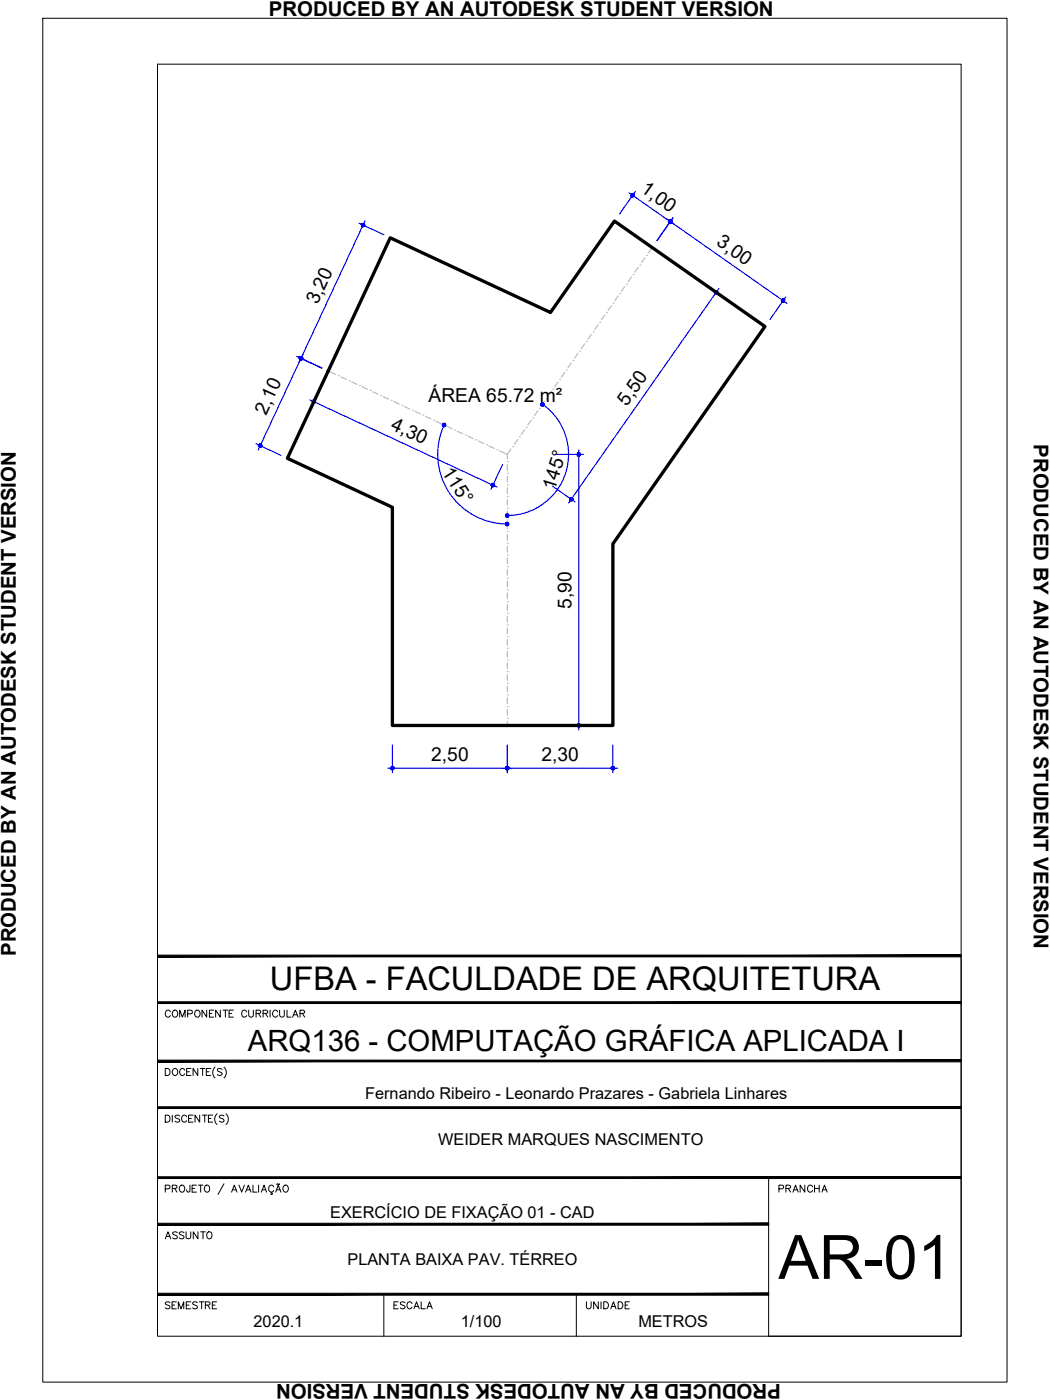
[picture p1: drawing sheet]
<svg xmlns="http://www.w3.org/2000/svg" width="229mm" height="305mm" viewBox="0 0 229 305" stroke-linecap="round" stroke-linejoin="round" font-family="sans-serif">
<!-- layer: ARQ_EIXO CINZA 04 -->
<g fill="none" stroke="#bababa" stroke-width=".25">
<path d="M137.8 59.8h.1M138.9 58.2l-.7 1.1M139.3 57.7h.1M140.4 56.1l-.7 1.1M140.8 55.6h.1M142 53.9l-.9 1.2M124.4 79l-.7 1.1M124.8 78.5h.1M125.9 76.9l-.8 1.1M126.2 76.4h.1M127.3 74.8l-.7 1.1M127.7 74.3h.1"/>
<path d="M128.7 72.8l-.7 1M129.1 72.3h.1M130.2 70.7l-.7 1M130.6 70.2h.1M131.7 68.6l-.8 1M132 68.1h.1M133.1 66.5l-.7 1.1M133.5 66h.1M134.6 64.4l-.7 1.1M135 63.9h.1M136 62.4l-.7 1M136.4 61.8h.1"/>
<path d="M137.5 60.3l-.7 1M71.5 80.8l1.6 .7M73.7 81.8h.1M74.3 82.1l1.1 .5M76 82.9h.1M76.5 83.1l1.2 .6M78.3 83.9h.1M78.9 84.2l1.1 .6M80.6 85h.1M81.2 85.3l1.1 .5M82.9 86.1h.1M83.4 86.4l1.2 .5"/>
<path d="M85.2 87.2h.1M85.8 87.4l1.1 .6M87.5 88.2h.1M88.1 88.5l1.1 .5M89.8 89.3h.1M90.4 89.6l1.1 .5M92.1 90.4h.1M92.7 90.7l1.1 .5M94.4 91.5h.1M95 91.7l1.1 .6M96.7 92.5h.1M97.3 92.8l1.1 .5"/>
<path d="M99 93.6h.1M99.6 93.9l1.1 .5M101.3 94.7h.1M101.9 95l1.1 .5M103.6 95.8h.1M104.2 96l1.1 .6M105.9 96.8h.1M106.5 97.1l1.1 .5M108.2 97.9h.1M108.8 98.2l1.6 .7M111.3 97.7l-.9 1.2v1M111.6 97.2h.1"/>
<path d="M112.7 95.7l-.7 1M113.1 95.1h.1M114.2 93.6l-.7 1M114.6 93h.1M115.7 91.5l-.8 1M116 91h.1M117.1 89.4l-.7 1.1M117.5 88.9h.1M118.5 87.3l-.7 1.1M118.9 86.8h.1M120 85.3l-.7 1M120.4 84.8h.1"/>
<path d="M121.5 83.2l-.8 1M121.8 82.6h.1M122.9 81.1l-.7 1M123.3 80.6h.1M110.4 118.3h.1M110.4 115.7h.1M110.4 113.2h.1M110.4 110.7h.1M110.4 108.1h.1M110.4 105.6h.1M110.4 103h.1M110.4 100.5h.1"/>
<path d="M110.4 101.1v1.3M110.4 103.7v1.2M110.4 106.2v1.3M110.4 108.8v1.2M110.4 111.3v1.3M110.4 113.8v1.3M110.4 116.4v1.2M110.4 118.9v1.3M110.4 138.6h.1M110.4 136.1h.1M110.4 133.5h.1M110.4 131h.1"/>
<path d="M110.4 128.4h.1M110.4 125.9h.1M110.4 123.4h.1M110.4 120.8h.1M110.4 121.5v1.2M110.4 124v1.3M110.4 126.5v1.3M110.4 129.1v1.2M110.4 131.6v1.3M110.4 134.2v1.2M110.4 136.7v1.3M110.4 139.2v1.3"/>
<path d="M110.4 156.4h.1M110.4 153.8h.1M110.4 151.3h.1M110.4 148.8h.1M110.4 146.2h.1M110.4 143.7h.1M110.4 141.1h.1M110.4 141.8v1.2M110.4 144.3v1.3M110.4 146.9v1.2M110.4 149.4v1.3M110.4 151.9v1.3"/>
<path d="M110.4 154.5v1.2M110.4 157v.9"/>
</g>
<!-- layer: COTA AZUL -->
<g fill="none" stroke="#00f" stroke-width=".25">
<path d="M78.1 48.6l5.5 2.5M79.5 48.1l-14.4 30.8M136.9 42l9.8 6.8M138.3 41.7l-3.4 4.9M145.1 47.7l26.2 18.3M146.5 47.4l-3.5 5M64.6 77.6l5.5 2.5M66 77.1l-9.8 20.9M151.8 60.8l4.9 3.4M156.5 62.8l-32.7 46.7M171.1 64.6l-3.5 5M55.8 96.6l5.4 2.5"/>
<path d="M67.4 87l40.8 19M70.4 82.9l-2.5 5.4M96.7 92.5a15.2 15.2 0 0 0 13.8 21.6M118.1 88a13.3 13.3 0 0 1 5.1 14.9 13.3 13.3 0 0 1-12.7 9.3M121 98.9h6M126 98v60.9M109.4 101.1l-2.5 5.4M120.3 105.8l4.9 3.5M121 157.9h6M84.4 167.3h50M85.4 162.2v6M110.4 162.2v6"/>
<path d="M133.4 162.2v6"/>
</g>
<!-- layer: 0 -->
<g fill="#00f" stroke="#00f" stroke-width=".22">
<path d="M68 87.3v.2h.3zM68 87.5h.3l-.3 .2zM68 87.7l.2 .1 .1-.3z"/>
<path d="M68.3 87.5l-.1 .3h.2zM68.3 87.5l.2 .3h-.1zM68.3 87.5l.2 .3 .2-.2z"/>
<path d="M68.3 87.5l.4 .1v-.2zM68.3 87.5l.4-.3v.2zM68.5 87.1l-.2 .4 .4-.3z"/>
<path d="M68.3 87.1v.4l.2-.4zM68.1 87.1h.2v.4zM68.1 87.1l-.1 .2 .3 .2z"/>
<path d="M107.3 105.6l.4 .2v-.2zM107.3 105.6l.3-.2 .1 .2zM107.5 105.3l-.2 .3 .3-.2z"/>
<path d="M107.3 105.2v.4l.2-.3zM107.1 105.3l.2-.1v.4zM107.1 105.3l-.1 .2 .3 .1z"/>
<path d="M107 105.5l-.1 .2 .4-.1zM106.9 105.7l.4-.1-.3 .2zM107 105.8l.1 .2 .2-.4z"/>
<path d="M107.3 105.6l-.2 .4h.3zM107.3 105.6l.2 .3-.1 .1zM107.3 105.6l.2 .3 .2-.1z"/>
<path d="M125.8 98.6l.2 .3v-.3zM125.8 98.6l.2 .3-.3-.1zM125.7 98.8l-.1 .1h.4z"/>
<path d="M125.6 98.9l.1 .2 .3-.2zM125.7 99.1l.3-.2-.2 .4zM126 98.9l-.2 .4h.2z"/>
<path d="M126 98.9v.4h.2zM126 98.9l.3 .2-.1 .2zM126 98.9l.3 .2 .1-.2z"/>
<path d="M126 98.9h.4l-.1-.1zM126.2 98.6l.1 .2-.3 .1zM126 98.6v.3l.2-.3z"/>
<path d="M126 157.9v.4l.2-.1zM126 157.9l.3 .2-.1 .1zM126 157.9l.3 .2 .1-.2z"/>
<path d="M126 157.9h.4l-.1-.2zM126.2 157.6l.1 .1-.3 .2zM126 157.6v.3l.2-.3z"/>
<path d="M125.8 157.6l.2 .3v-.3zM125.8 157.6l.2 .3-.3-.2zM125.7 157.7l-.1 .2h.4z"/>
<path d="M125.6 157.9l.1 .2 .3-.2zM125.7 158.1l.3-.2-.2 .3zM126 157.9l-.2 .3 .2 .1z"/>
<path d="M124.4 108.7l-.2 .3 .1 .1zM124.4 108.7l.1 .4h-.2zM124.4 108.7l.1 .4 .2-.2z"/>
<path d="M124.4 108.7l.3 .2 .1-.2zM124.4 108.7l.3-.2 .1 .2zM124.6 108.4l-.2 .3 .3-.2z"/>
<path d="M124.4 108.3v.4l.2-.3zM124.2 108.4l.2-.1v.4zM124.2 108.4l-.1 .1 .3 .2z"/>
<path d="M124.1 108.5l-.1 .2h.4zM124 108.7h.4l-.4 .1zM124 108.8l.2 .2 .2-.3z"/>
<path d="M156 63.3l-.1 .3 .2-.3zM155.7 63.3h.3l-.1 .3zM155.7 63.3l-.1 .1 .3 .2z"/>
<path d="M155.6 63.4l-.1 .2h.4zM155.5 63.6h.4l-.3 .2zM155.6 63.8l.1 .2 .2-.4z"/>
<path d="M155.9 63.6l-.2 .4h.2zM155.9 63.6l.2 .4h-.2zM155.9 63.6l.2 .4 .1-.1z"/>
<path d="M155.9 63.6l.3 .3 .1-.2zM155.9 63.6l.4-.1v.2zM156.1 63.3l-.2 .3 .4-.1z"/>
<path d="M137.4 42.3v.2h.4zM137.4 42.5h.4l-.4 .2zM137.4 42.7l.1 .1 .3-.3z"/>
<path d="M137.8 42.5l-.3 .3 .2 .1zM137.8 42.5l.1 .3-.2 .1zM137.8 42.5l.1 .3 .1-.1z"/>
<path d="M137.8 42.5l.2 .2 .1-.2zM137.8 42.5l.3-.1v.1zM138 42.2l-.2 .3 .3-.1z"/>
<path d="M137.8 42.1v.4l.2-.3zM137.6 42.2l.2-.1v.4zM137.4 42.3l.4 .2-.2-.3z"/>
<path d="M145.9 48.3l.3 .2 .1-.2zM145.9 48.3l.4-.2v.2zM146.1 48l-.2 .3 .4-.2z"/>
<path d="M146 47.9l-.1 .4 .2-.3zM145.8 47.9h.2l-.1 .4zM145.8 47.9l-.2 .1 .3 .3z"/>
<path d="M145.6 48l-.1 .2 .4 .1zM145.5 48.2l.4 .1-.3 .1zM145.6 48.4l.1 .2 .2-.3z"/>
<path d="M145.9 48.3l-.2 .3h.2zM145.9 48.3l.2 .3h-.2zM145.9 48.3l.2 .3 .1-.1z"/>
<path d="M145.6 48l-.1 .2 .4 .1zM145.5 48.2l.4 .1-.3 .1zM145.6 48.4l.1 .2 .2-.3z"/>
<path d="M145.9 48.3l-.2 .3h.2zM145.9 48.3l.2 .3h-.2zM145.9 48.3l.2 .3 .1-.1z"/>
<path d="M145.9 48.3l.3 .2 .1-.2zM145.9 48.3l.4-.2v.2zM146.1 48l-.2 .3 .4-.2z"/>
<path d="M146 47.9l-.1 .4 .2-.3zM145.8 47.9h.2l-.1 .4zM145.8 47.9l-.2 .1 .3 .3z"/>
<path d="M170.5 65.4l.3 .3 .1-.2zM170.5 65.4l.4-.1v.2zM170.7 65.2l-.2 .2 .4-.1z"/>
<path d="M170.5 65.1v.3l.2-.2zM170.3 65.1h.2v.3zM170.2 65.2l.3 .2-.2-.3z"/>
<path d="M170.2 65.2l-.1 .2h.4zM170.1 65.4h.4l-.3 .2zM170.2 65.6l.1 .1 .2-.3z"/>
<path d="M170.5 65.4l-.2 .3 .2 .1zM170.5 65.4l.1 .4h-.1zM170.5 65.4l.1 .4 .2-.1z"/>
<path d="M65.5 77.6v.4l.2-.3zM65.3 77.7l.2-.1v.4zM65.3 77.7l-.1 .2 .3 .1z"/>
<path d="M65.2 77.9v.1h.3zM65.2 78h.3l-.3 .2zM65.2 78.2l.2 .2 .1-.4z"/>
<path d="M65.5 78l-.1 .4h.2zM65.5 78l.2 .3-.1 .1zM65.5 78l.2 .3 .2-.2z"/>
<path d="M65.5 78l.4 .1v-.1zM65.5 78l.3-.2 .1 .2zM65.7 77.7l-.2 .3 .3-.2z"/>
<path d="M56.6 97l-.1 .4h.2zM56.6 97l.3 .3-.2 .1zM56.6 97l.3 .3 .1-.1z"/>
<path d="M56.6 97l.4 .2v-.2zM56.6 97l.4-.2v.2zM56.8 96.7l-.2 .3 .4-.2z"/>
<path d="M56.6 96.6v.4l.2-.3zM56.4 96.7l.2-.1v.4zM56.3 96.9l.3 .1-.2-.3z"/>
<path d="M56.3 96.9v.2l.3-.1zM56.3 97.1l.3-.1-.3 .2zM56.3 97.2l.2 .2 .1-.4z"/>
<path d="M65.5 78l-.1 .4h.2zM65.5 78l.2 .3-.1 .1zM65.5 78l.2 .3 .2-.2z"/>
<path d="M65.5 78l.4 .1v-.1zM65.5 78l.3-.2 .1 .2zM65.7 77.7l-.2 .3 .3-.2z"/>
<path d="M65.5 77.6v.4l.2-.3zM65.3 77.7l.2-.1v.4zM65.3 77.7l-.1 .2 .3 .1z"/>
<path d="M65.2 77.9v.1h.3zM65.2 78h.3l-.3 .2zM65.2 78.2l.2 .2 .1-.4z"/>
<path d="M79 48.6v.4l.2-.3zM78.8 48.7l.2-.1v.4zM78.8 48.7l-.1 .2 .3 .1z"/>
<path d="M78.7 48.9v.1h.3zM78.7 49h.3l-.3 .2zM78.7 49.2l.2 .2 .1-.4z"/>
<path d="M79 49l-.1 .4h.2zM79 49l.2 .3-.1 .1zM79 49l.2 .3 .2-.2z"/>
<path d="M79 49l.4 .1v-.1zM79 49l.4-.2v.2zM79.2 48.7l-.2 .3 .4-.2z"/>
<path d="M110.4 167.3h.4l-.1-.3zM110.6 166.9l.1 .1-.3 .3zM110.4 166.9v.4l.2-.4z"/>
<path d="M110.2 166.9l.2 .4v-.4zM110.2 166.9l.2 .4-.3-.3zM110.1 167v.3h.3z"/>
<path d="M110.1 167.3v.1l.3-.1zM110.1 167.4l.3-.1-.2 .3zM110.4 167.3l-.2 .3h.2z"/>
<path d="M110.4 167.3v.3h.2zM110.4 167.3l.3 .1-.1 .2zM110.4 167.3l.3 .1 .1-.1z"/>
<path d="M85 167.3l.1 .1 .3-.1zM85.1 167.4l.3-.1-.1 .3zM85.4 167.3l-.1 .3h.1z"/>
<path d="M85.4 167.3v.3h.2zM85.4 167.3l.4 .1-.2 .2zM85.4 167.3l.4 .1v-.1z"/>
<path d="M85.4 167.3h.4v-.3zM85.6 166.9l.2 .1-.4 .3zM85.4 166.9v.4l.2-.4z"/>
<path d="M85.3 166.9l.1 .4v-.4zM85.1 167l.2-.1 .1 .4zM85.1 167l-.1 .3h.4z"/>
<path d="M133.4 167.3h.4v-.3zM133.6 166.9l.2 .1-.4 .3zM133.4 166.9v.4l.2-.4z"/>
<path d="M133.2 166.9l.2 .4v-.4zM133.1 167l.1-.1 .2 .4zM133.1 167v.3h.3z"/>
<path d="M133.1 167.3v.1l.3-.1zM133.1 167.4l.3-.1-.2 .3zM133.4 167.3l-.2 .3h.2z"/>
<path d="M133.4 167.3v.3h.2zM133.4 167.3l.4 .1-.2 .2zM133.4 167.3l.4 .1v-.1z"/>
<path d="M110.1 167.3v.1l.3-.1zM110.1 167.4l.3-.1-.2 .3zM110.4 167.3l-.2 .3h.2z"/>
<path d="M110.4 167.3v.3h.2zM110.4 167.3l.3 .1-.1 .2zM110.4 167.3l.3 .1 .1-.1z"/>
<path d="M110.4 167.3h.4l-.1-.3zM110.6 166.9l.1 .1-.3 .3zM110.4 166.9v.4l.2-.4z"/>
<path d="M110.2 166.9l.2 .4v-.4zM110.2 166.9l.2 .4-.3-.3zM110.1 167v.3h.3z"/>
<path d="M96.6 92.2l.1 .3 .2-.3zM96.5 92.2h.1l.1 .3zM96.5 92.2l-.1 .2 .3 .1z"/>
<path d="M96.4 92.4l-.1 .2 .4-.1zM96.3 92.6l.4-.1-.3 .3zM96.4 92.8l.1 .1 .2-.4z"/>
<path d="M96.7 92.5l-.2 .4h.2zM96.7 92.5l.2 .3-.2 .1zM96.7 92.5l.2 .3 .1-.1z"/>
<path d="M96.7 92.5l.3 .2 .1-.2zM96.7 92.5l.3-.2 .1 .2zM96.9 92.2l-.2 .3 .3-.2z"/>
<path d="M110.4 114.1h.4l-.1-.2zM110.6 113.7l.1 .2-.3 .2zM110.4 113.7v.4l.2-.4z"/>
<path d="M110.2 113.7l.2 .4v-.4zM110.2 113.7l.2 .4-.3-.2zM110.1 113.9v.2h.3z"/>
<path d="M110.1 114.1v.2l.3-.2zM110.1 114.3l.3-.2-.2 .3zM110.4 114.1l-.2 .3 .2 .1z"/>
<path d="M110.4 114.1v.4l.2-.1zM110.4 114.1l.3 .2-.1 .1zM110.4 114.1l.3 .2 .1-.2z"/>
<path d="M110.1 112.2v.2l.3-.2zM110.1 112.4l.3-.2-.2 .4zM110.4 112.2l-.2 .4h.2z"/>
<path d="M110.4 112.2v.4h.2zM110.4 112.2l.3 .2-.1 .2zM110.4 112.2l.3 .2 .1-.2z"/>
<path d="M110.4 112.2h.4l-.1-.1zM110.6 111.9l.1 .2-.3 .1zM110.4 111.9v.3l.2-.3z"/>
<path d="M110.2 111.9l.2 .3v-.3zM110.2 111.9l.2 .3-.3-.1zM110.1 112.1v.1h.3z"/>
<path d="M117.8 87.8l-.1 .2 .4 .1zM117.7 88l.4 .1-.4 .1zM117.7 88.2l.2 .1 .2-.2z"/>
<path d="M118.1 88.1l-.2 .2 .1 .1zM118.1 88.1l.1 .3h-.2zM118.1 88.1l.1 .3 .2-.1z"/>
<path d="M118.1 88.1l.3 .2v-.2zM118.1 88.1l.3-.2v.2zM118.3 87.7l-.2 .4 .3-.2z"/>
<path d="M118.1 87.7v.4l.2-.4zM117.9 87.7h.2v.4zM117.9 87.7l-.1 .1 .3 .3z"/>
</g>
<path d="M85 51.8l34.8 16.2 14-19.9 32.7 23-33.1 47.3v39.5h-48v-47.5l-22.8-10.6z" fill="none" stroke="#000" stroke-width=".72"/>
<!-- layer: MRG_EXTERNA -->
<path d="M9.3 4h209.9v296.9h-209.9z" fill="none" stroke="#000" stroke-width=".22"/>
<!-- layer: MRG_INTERNA -->
<path d="M34.3 14h175v276.9h-175z" fill="none" stroke="#000" stroke-width=".22"/>
<!-- layer: SIMB_01 -->
<g fill="#000" stroke="#000" stroke-width=".22">
<path d="M34.3 218.1v.4l175-.4zM34.3 218.5l175-.4v.4z"/>
<path d="M34.3 207.9v.4l175-.4zM34.3 208.3l175-.4v.4z"/>
<path d="M34.3 230.8v.4l175-.4zM34.3 231.2l175-.4v.4z"/>
<path d="M34.3 256.2v.4l175-.4zM34.3 256.6l175-.4v.4z"/>
<path d="M34.3 241v.3l175-.3zM34.3 241.3l175-.3v.3z"/>
<path d="M34.3 266.3v.4l133-.4zM34.3 266.7l133-.4v.4z"/>
<path d="M34.3 282h133v-.4zM34.3 281.6h133l-133 .4z"/>
</g>
<g fill="none" stroke="#000" stroke-width=".22">
<path d="M45 219.9v1.5l-1-1.5v1.5M46.5 219.9h-.9v1.5h.9M48 219.9v1.5l-1.1-1.5v1.5M48.6 219.9h1M49.1 219.9v1.5M50.8 219.9h-.9v1.5h.9M54.1 219.9v1.1l.5 .4h.3l.3-.4v-1.1M58.8 219.9v1.5M60.9 219.9v1.1l.4 .4 .5-.2 .1-1.3M62.5 219.9v1.5h.9M209.3 208.1v82.8h-42v-34.5M36 232.6h.5a.82 .82 0 0 1 .5 .8 .82 .82 0 0 1-.5 .7h-.5z"/>
<path d="M37.1 220.3a.56 .56 0 0 0-.7-.4 .56 .56 0 0 0-.4 .6 .63 .63 0 0 0 .2 .8 .63 .63 0 0 0 .9-.2M37.7 220.1a.72 .72 0 0 1 1 .2 .72 .72 0 0 1-.3 1.1 .72 .72 0 0 1-.9-.4 .72 .72 0 0 1 .2-.9zM37.7 232.8a.72 .72 0 0 1 1 .2 .72 .72 0 0 1-.3 1.1 .72 .72 0 0 1-.9-.4 .72 .72 0 0 1 .2-.9zM39.1 221.4v-1.5l.6 1.5 .6-1.5v1.5M40.2 233a.56 .56 0 0 0-.6-.4 .56 .56 0 0 0-.5 .6 .63 .63 0 0 0 .3 .8 .63 .63 0 0 0 .8-.2M40.6 233.3h.6M40.9 220.7l.9-.1v-.5l-.3-.2h-.6v1.5M41.6 232.6h-1v1.5h1M42.7 220a.71 .71 0 0 1 .9 .7 .71 .71 0 0 1-.9 .7l-.3-.5v-.4zM43.1 232.6v1.5l-1.1-1.5v1.5M43.6 232.6h1M44.1 232.6v1.5"/>
<path d="M44.9 233.3h.6M45.6 220.6h.5M45.9 232.6h-1v1.5h1M46.8 232.3a1.57 1.57 0 0 0 0 2.4M48.3 232.8l-.3-.2-.7 .2 .2 .4 .5 .2 .3 .3v.2l-.3 .2-.7-.2M48.8 232.3a1.57 1.57 0 0 1 0 2.4M49.9 220.6h.5M53.7 220.3a.56 .56 0 0 0-.6-.4 .56 .56 0 0 0-.5 .6 .63 .63 0 0 0 .3 .8 .63 .63 0 0 0 .8-.2M55.8 220.6h.8l.2-.4-.4-.3h-.6v1.5M56.3 220.6l.5 .8M57.3 220.6h.8l.2-.4-.4-.3h-.6v1.5M57.8 220.6l.5 .8"/>
<path d="M60.5 220.3a.56 .56 0 0 0-.7-.4 .56 .56 0 0 0-.4 .6 .63 .63 0 0 0 .2 .8 .63 .63 0 0 0 .9-.2M63.7 221.4l.6-1.5 .6 1.5M63.9 220.9h.7M65.3 220.6h.9l.1-.4-.3-.3h-.7v1.5M65.8 220.6l.5 .8M36 242.8h.5a.82 .82 0 0 1 .5 .7 .82 .82 0 0 1-.5 .8h-.5zM36 258.8l.9-.1 .1-.6-1-.1v1.5M37.5 258.7l1-.1v-.5l-1-.1v1.5M37.5 242.8v1.5M38 258.7l.5 .8M39.1 243l-.3-.2-.7 .2 .2 .4 .7 .3 .1 .2v.2l-.3 .2-.7-.2M39.2 258.2a.72 .72 0 0 1 1 .2 .72 .72 0 0 1-.3 1.1 .72 .72 0 0 1-.9-.4 .72 .72 0 0 1 .2-.9z"/>
<path d="M40.6 243.2a.56 .56 0 0 0-.6-.4 .56 .56 0 0 0-.5 .6 .63 .63 0 0 0 .3 .8 .63 .63 0 0 0 .8-.2M41.1 243.5h.6M41.4 258l-.1 1.4-.4 .1-.2-.1-.1-.4M41.8 258.7h.6M42 242.8h-.9v1.5h.9M42.8 258h-1v1.5h1M43.2 258h1M43.5 242.8v1.5l-1-1.5v1.5M43.7 258v1.5M44.1 242.8h1M44.6 242.8v1.5M44.6 258.2a.63 .63 0 0 1 .8-.1 .63 .63 0 0 1 .2 .9 .57 .57 0 0 1-.5 .6 .57 .57 0 0 1-.6-.6z"/>
<path d="M45.4 243.5h.5M46.3 242.8h-.9v1.5h.9M47.2 242.5a1.57 1.57 0 0 0 0 2.3M48.8 243l-.4-.2-.6 .2 .1 .4 .7 .3 .2 .2v.2l-.4 .2-.6-.2M48.8 257.7l-1.3 2.4M49.2 242.5a1.57 1.57 0 0 1 0 2.3M50.4 259.5l.6-1.5 .6 1.5M50.7 259h.7M52 258l.6 1.5 .6-1.5M53.5 259.5l.6-1.5 .6 1.5M53.7 259h.7M55.1 258v1.5h.9"/>
<path d="M56.3 258v1.5M56.9 259.5l.6-1.5 .5 1.5M57.1 259h.7M59.1 259.5v.3l.2 .2h-.4M59.6 258.4a.6 .6 0 0 0-.9-.3 .6 .6 0 0 0-.2 .9 .54 .54 0 0 0 .4 .5 .54 .54 0 0 0 .7-.3M60 259.5l.6-1.5 .6 1.5M60.2 259h.8M60.3 257.8l-.1 .1M60.3 257.8h.2M60.5 257.8l.1 .1M60.6 257.9h.2M60.9 257.7l-.1 .2"/>
<path d="M61.8 258.2a.72 .72 0 0 1 1 .2 .72 .72 0 0 1-.3 1.1 .72 .72 0 0 1-.9-.4 .72 .72 0 0 1 .2-.9zM83.6 281.8v9.1M125.5 281.8v9.1"/>
</g>
<text font-size="13.3" x="169.5" y="278.4">AR-01</text>
<text font-size="7.1" x="58.8" y="215.6">UFBA - FACULDADE DE ARQUITETURA</text>
<text font-size="6.4" x="54" y="228.9">ARQ136 - COMPUTAÇÃO GRÁFICA APLICADA I</text>
<g font-size="4.4">
<text x="58.5" y="3.6">PRODUCED BY AN AUTODESK STUDENT VERSION</text>
<text x="225.1" y="96.7" transform="rotate(90 225.1 96.7)">PRODUCED BY AN AUTODESK STUDENT VERSION</text>
<text x="3.5" y="208.2" transform="rotate(-90 3.5 208.2)">PRODUCED BY AN AUTODESK STUDENT VERSION</text>
<text x="168.3" y="260.7">PRANCHA</text>
<text x="34.9" y="270.9">ASSUNTO</text>
<text x="34.9" y="286.1">SEMESTRE</text>
<text x="84.7" y="286.1">ESCALA</text>
<text x="126.3" y="286.1">UNIDADE</text>
<text x="170" y="301.3" transform="rotate(-180 170 301.3)">PRODUCED BY AN AUTODESK STUDENT VERSION</text>
</g>
<g font-size="4.2">
<text x="139.3" y="41.7" transform="rotate(35 139.3 41.7)">1,00</text>
<text x="155.8" y="53.2" transform="rotate(35 155.8 53.2)">3,00</text>
<text x="69.1" y="66.5" transform="rotate(-65 69.1 66.5)">3,20</text>
<text x="93.3" y="87.4">ÁREA 65.72 m²</text>
<text x="136.5" y="88.6" transform="rotate(-55 136.5 88.6)">5,50</text>
<text x="58" y="90.5" transform="rotate(-65 58 90.5)">2,10</text>
<text x="84.9" y="93.4" transform="rotate(25 84.9 93.4)">4,30</text>
<text x="96.1" y="102.8" transform="rotate(58 96.1 102.8)">115°</text>
<text x="120.8" y="106.8" transform="rotate(-72 120.8 106.8)">145°</text>
<text x="124.4" y="132.5" transform="rotate(-90 124.4 132.5)">5,90</text>
<text x="93.9" y="165.7">2,50</text>
<text x="117.9" y="165.7">2,30</text>
</g>
<g font-size="3.5">
<text x="79.5" y="239.3">Fernando Ribeiro - Leonardo Prazares - Gabriela Linhares</text>
<text x="95.4" y="249.3">WEIDER MARQUES NASCIMENTO</text>
<text x="71.9" y="265.2">EXERCÍCIO DE FIXAÇÃO 01 - CAD</text>
<text x="75.6" y="275.4">PLANTA BAIXA PAV. TÉRREO</text>
<text x="55.2" y="289">2020.1</text>
<text x="100.3" y="289">1/100</text>
<text x="139" y="289">METROS</text>
</g>
</svg>
